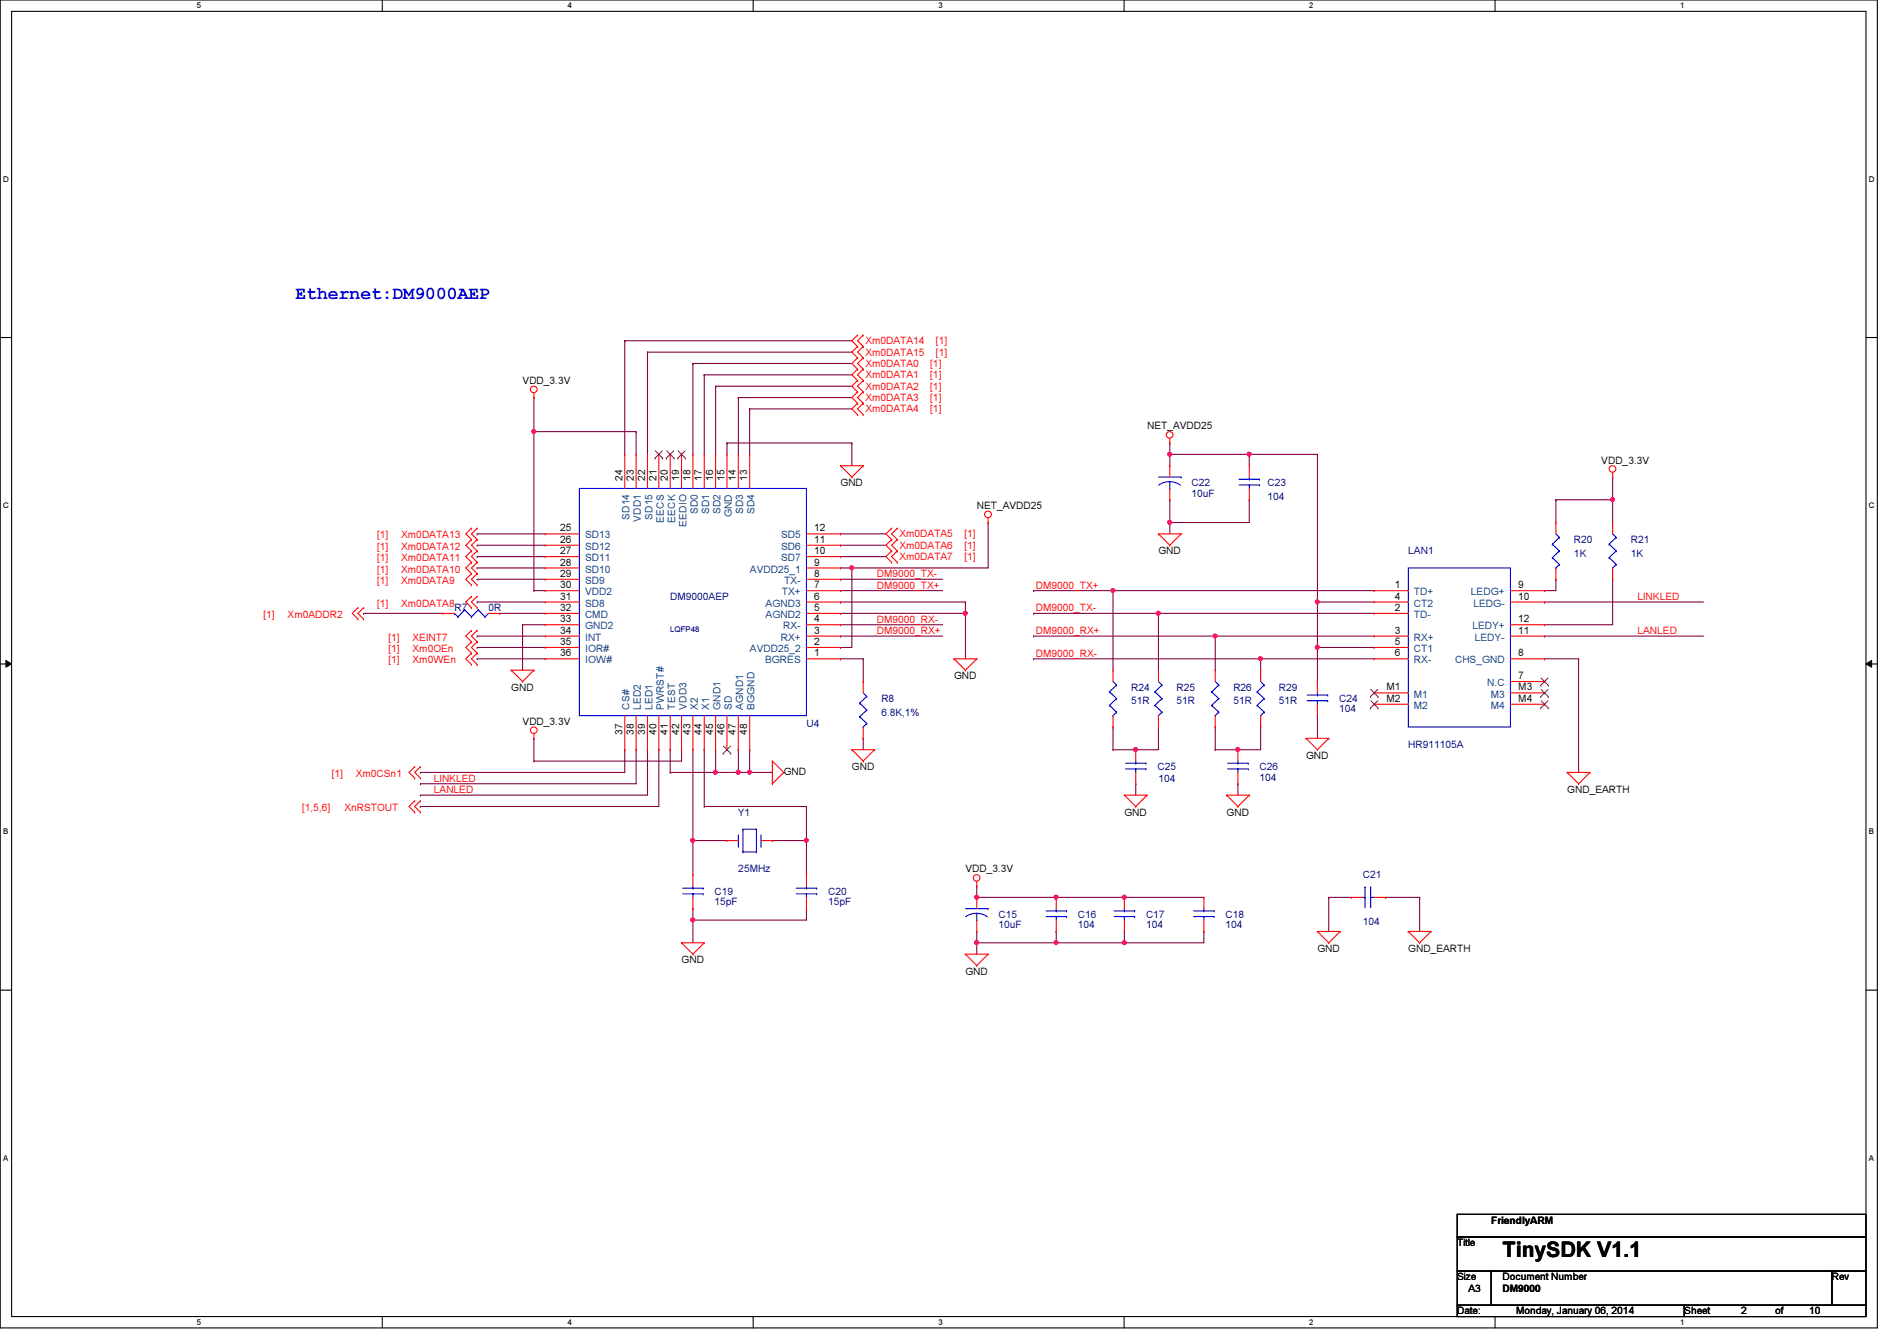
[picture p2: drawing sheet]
<svg xmlns="http://www.w3.org/2000/svg" width="297mm" height="210mm" viewBox="0 0 297 210" stroke-linecap="round" stroke-linejoin="round" font-family="sans-serif">
<path d="M0 0h294v207.9h-294zM1.8 1.8h290.4v204.3h-290.4z" fill="none" stroke="#000" stroke-width=".17"/>
<g fill="#fff">
<path d="M30.8 .2h.7v1.4h-.7z"/>
<path d="M30.8 206.2h.7v1.4h-.7z"/>
</g>
<path d="M59.9 0v1.8M59.9 206.1v1.8" fill="none" stroke="#000" stroke-width=".17"/>
<g fill="#fff">
<path d="M88.9 .2h.6v1.4h-.6z"/>
<path d="M88.9 206.2h.6v1.4h-.6z"/>
</g>
<path d="M117.9 0v1.8M117.9 206.1v1.8" fill="none" stroke="#000" stroke-width=".17"/>
<g fill="#fff">
<path d="M146.9 .2h.7v1.4h-.7z"/>
<path d="M146.9 206.2h.7v1.4h-.7z"/>
</g>
<path d="M176 0v1.8M176 206.1v1.8" fill="none" stroke="#000" stroke-width=".17"/>
<g fill="#fff">
<path d="M205 .2h.7v1.4h-.7z"/>
<path d="M205 206.2h.7v1.4h-.7z"/>
</g>
<path d="M234.1 0v1.8M234.1 206.1v1.8" fill="none" stroke="#000" stroke-width=".17"/>
<g fill="#fff">
<path d="M263.1 .2h.7v1.4h-.7z"/>
<path d="M263.1 206.2h.7v1.4h-.7z"/>
<path d="M.5 27.3h.9v1.4h-.9z"/>
<path d="M292.6 27.3h.9v1.4h-.9z"/>
<path d="M.5 78.4h.9v1.4h-.9z"/>
<path d="M292.6 78.4h.9v1.4h-.9z"/>
</g>
<path d="M0 52.8h1.8M292.2 52.8h1.8" fill="none" stroke="#000" stroke-width=".17"/>
<g fill="#fff">
<path d="M.5 129.5h.8v1.4h-.8z"/>
<path d="M292.6 129.5h.9v1.4h-.9z"/>
</g>
<path d="M0 103.9h1.8M292.2 103.9h1.8" fill="none" stroke="#000" stroke-width=".17"/>
<path d="M.9 103.4l.9 .5-.9 .5zM292.2 103.9l.9-.5v1z" fill="#000"/>
<path d="M.9 103.4l.9 .5-.9 .5zM292.2 103.9l.9-.5v1z" fill="none" stroke="#000" stroke-width=".16"/>
<g fill="#fff">
<path d="M.5 180.5h.8v1.4h-.8z"/>
<path d="M292.6 180.5h.9v1.4h-.9z"/>
</g>
<path d="M0 155h1.8M292.2 155h1.8" fill="none" stroke="#000" stroke-width=".17"/>
<g fill="none" stroke="#800040" stroke-width=".17">
<path d="M83.6 67.6h.1M83.6 67.6h16M99.6 67.6h.1M99.6 67.6v3.5M74.7 83.6h.1M74.7 85.3h.1M74.7 87.1h.1M74.7 88.9h.1M74.7 90.7h.1M74.7 94.2h.1M74.7 83.6h10.7M74.7 85.3h10.7"/>
<path d="M74.7 87.1h10.7M74.7 88.9h10.7M74.7 90.7h10.7M74.7 94.2h10.7"/>
</g>
<circle cx="83.6" cy="67.5" r=".32" fill="#f0f"/>
<circle cx="83.6" cy="67.5" r=".32" fill="none" stroke="#f0f" stroke-width=".17"/>
<g fill="none" stroke="#800040" stroke-width=".17">
<path d="M97.8 53.3h.1M97.8 53.3v17.8M97.8 53.3h35.6M101.4 55.1h.1M101.4 55.1v16M101.4 55.1h32M108.5 56.9h.1M108.5 56.9v14.2M108.5 56.9h24.9M110.3 58.7h.1M110.3 58.7v12.4M110.3 58.7h23.1"/>
<path d="M83.6 62.2h.1M83.6 67.6h.1M83.6 62.2v30.3M112.1 60.5h.1M112.1 60.5v10.6M112.1 60.5h21.3M113.8 69.3h.1M113.8 69.3v1.8M113.8 69.3h19.6M115.6 62.2h.1M115.6 62.2v8.9M115.6 62.2h17.8"/>
<path d="M117.4 64h.1M117.4 64v7.1M117.4 64h16M133.4 69.3h.1M133.4 69.3v3.6M56.9 96h.1M56.9 96h12.5M74.7 99.6h.1M74.7 99.6h10.7M78.3 96h.1M78.3 96h7.1M81.8 97.8h.1"/>
<path d="M81.8 97.8h3.6M81.8 97.8v7.1M83.6 92.5h.1M83.6 92.5h1.8M131.6 83.6h.1M131.6 85.3h.1M131.6 87.1h.1M131.6 83.6h7.1M131.6 85.3h7.1M131.6 87.1h7.1M74.7 101.3h.1M74.7 103.1h.1"/>
<path d="M74.7 101.3h10.7M74.7 103.1h10.7M97.8 117.3h.1M97.8 117.3v3.6h-32M99.6 117.3h.1M99.6 117.3v5.4h-33.8M104.9 117.3h.1M104.9 117.3v3.6M117.4 117.3h.1M117.4 117.3v3.6M65.8 120.9h.1M65.8 126.2h.1"/>
<path d="M65.8 122.7h.1M65.8 124.5h.1M65.8 126.2h37.4M65.8 124.5h35.6M112.1 120.9h.1M112.1 120.9h3.5"/>
</g>
<circle cx="117.4" cy="120.9" r=".32" fill="#f0f"/>
<circle cx="117.4" cy="120.9" r=".32" fill="none" stroke="#f0f" stroke-width=".17"/>
<path d="M112.1 117.3h.1M112.1 117.3v3.6M115.6 117.3h.1M115.6 117.3v3.6M117.4 120.9h.1M117.4 120.9h3.5" fill="none" stroke="#800040" stroke-width=".17"/>
<circle cx="112" cy="120.9" r=".32" fill="#f0f"/>
<circle cx="112" cy="120.9" r=".32" fill="none" stroke="#f0f" stroke-width=".17"/>
<path d="M83.6 119.1h.1M83.6 115.6h.1M83.6 115.6v3.5M101.4 117.3h.1M101.4 117.3v7.2M103.2 117.3h.1M103.2 117.3v8.9M106.7 117.3h.1M106.7 117.3v1.8h-23.1M108.5 131.6h.1M108.5 131.6v5.3" fill="none" stroke="#800040" stroke-width=".17"/>
<circle cx="108.5" cy="131.5" r=".32" fill="#f0f"/>
<circle cx="108.5" cy="131.5" r=".32" fill="none" stroke="#f0f" stroke-width=".17"/>
<path d="M110.3 117.3h.1M110.3 117.3v8.9M108.5 131.6h.1M108.5 131.6h5.3M110.3 126.2h.1M110.3 126.2h16M126.3 131.6h.1M126.3 131.6v5.3" fill="none" stroke="#800040" stroke-width=".17"/>
<circle cx="126.3" cy="131.5" r=".32" fill="#f0f"/>
<circle cx="126.3" cy="131.5" r=".32" fill="none" stroke="#f0f" stroke-width=".17"/>
<path d="M120.9 131.6h.1M120.9 131.6h5.4M108.5 144h.1M108.5 144v3.6" fill="none" stroke="#800040" stroke-width=".17"/>
<circle cx="108.5" cy="144" r=".32" fill="#f0f"/>
<circle cx="108.5" cy="144" r=".32" fill="none" stroke="#f0f" stroke-width=".17"/>
<path d="M133.4 88.9h.1M154.7 81.8h.1M154.7 81.8v7.1h-21.3M131.6 103.1h.1M131.6 103.1h3.6M135.2 103.1h.1M135.2 115.6h.1M135.2 103.1v3.6M135.2 115.6v1.7M108.5 144h.1M126.3 142.2h.1M126.3 142.2v1.8h-17.8" fill="none" stroke="#800040" stroke-width=".17"/>
<circle cx="133.4" cy="88.9" r=".32" fill="#f0f"/>
<circle cx="133.4" cy="88.9" r=".32" fill="none" stroke="#f0f" stroke-width=".17"/>
<path d="M131.6 92.5h.1M131.6 97.8h.1M131.6 99.6h.1M131.6 90.7h.1M131.6 94.2h.1M131.6 92.5h16M131.6 97.8h16M131.6 99.6h16M131.6 90.7h16M131.6 94.2h19.6M151.2 96h.1M151.2 96v7.1" fill="none" stroke="#800040" stroke-width=".17"/>
<circle cx="151.1" cy="96" r=".32" fill="#f0f"/>
<circle cx="151.1" cy="96" r=".32" fill="none" stroke="#f0f" stroke-width=".17"/>
<path d="M131.6 96h.1M131.6 96h19.6M133.4 88.9h.1M133.4 88.9v12.4h-1.8M131.6 101.3h.1M152.9 138.7h.1M152.9 138.7v1.8M152.9 145.8h.1M152.9 145.8v1.8M176.1 140.5h.1M176.1 140.5h12.4" fill="none" stroke="#800040" stroke-width=".17"/>
<circle cx="176" cy="140.4" r=".32" fill="#f0f"/>
<circle cx="176" cy="140.4" r=".32" fill="none" stroke="#f0f" stroke-width=".17"/>
<path d="M152.9 140.5h.1M152.9 140.5h12.5" fill="none" stroke="#800040" stroke-width=".17"/>
<circle cx="152.9" cy="140.4" r=".32" fill="#f0f"/>
<circle cx="152.9" cy="140.4" r=".32" fill="none" stroke="#f0f" stroke-width=".17"/>
<path d="M165.4 140.5h.1M165.4 140.5h10.7" fill="none" stroke="#800040" stroke-width=".17"/>
<circle cx="165.4" cy="140.4" r=".32" fill="#f0f"/>
<circle cx="165.4" cy="140.4" r=".32" fill="none" stroke="#f0f" stroke-width=".17"/>
<path d="M176.1 147.6h.1M188.5 145.8h.1M188.5 145.8v1.8h-12.4" fill="none" stroke="#800040" stroke-width=".17"/>
<circle cx="176" cy="147.5" r=".32" fill="#f0f"/>
<circle cx="176" cy="147.5" r=".32" fill="none" stroke="#f0f" stroke-width=".17"/>
<path d="M152.9 147.6h.1M152.9 147.6v1.8M165.4 145.8h.1M165.4 145.8v1.8h-12.5" fill="none" stroke="#800040" stroke-width=".17"/>
<circle cx="152.9" cy="147.5" r=".32" fill="#f0f"/>
<circle cx="152.9" cy="147.5" r=".32" fill="none" stroke="#f0f" stroke-width=".17"/>
<path d="M165.4 147.6h.1M176.1 145.8h.1M176.1 145.8v1.8h-10.7" fill="none" stroke="#800040" stroke-width=".17"/>
<circle cx="165.4" cy="147.5" r=".32" fill="#f0f"/>
<circle cx="165.4" cy="147.5" r=".32" fill="none" stroke="#f0f" stroke-width=".17"/>
<path d="M174.3 92.5h.1M174.3 92.5h40.9M208.1 140.5h.1M208.1 140.5h3.5M208.1 140.5v5.3M217 140.5h.1M217 140.5h5.3M222.3 140.5h.1M222.3 140.5v5.3" fill="none" stroke="#800040" stroke-width=".17"/>
<circle cx="174.3" cy="92.4" r=".32" fill="#f0f"/>
<circle cx="174.3" cy="92.4" r=".32" fill="none" stroke="#f0f" stroke-width=".17"/>
<path d="M108.5 117.3h.1M108.5 117.3v14.3M115.6 120.9h.1M115.6 120.9h1.8M126.3 126.2h.1M126.3 126.2v5.4" fill="none" stroke="#800040" stroke-width=".17"/>
<circle cx="115.6" cy="120.9" r=".32" fill="#f0f"/>
<circle cx="115.6" cy="120.9" r=".32" fill="none" stroke="#f0f" stroke-width=".17"/>
<path d="M131.6 88.9h.1M131.6 88.9h1.8M151.2 94.2h.1M151.2 94.2v1.8M181.4 96h.1M181.4 96h33.8M104.9 120.9h.1M104.9 120.9h7.2M108.5 142.2h.1M108.5 142.2v1.8" fill="none" stroke="#800040" stroke-width=".17"/>
<circle cx="181.4" cy="96" r=".32" fill="#f0f"/>
<circle cx="181.4" cy="96" r=".32" fill="none" stroke="#f0f" stroke-width=".17"/>
<path d="M197.4 103.1h.1M197.4 103.1h17.8" fill="none" stroke="#800040" stroke-width=".17"/>
<circle cx="197.4" cy="103.1" r=".32" fill="#f0f"/>
<circle cx="197.4" cy="103.1" r=".32" fill="none" stroke="#f0f" stroke-width=".17"/>
<path d="M161.8 92.5h.1M161.8 96h.1M161.8 92.5h12.5M161.8 96h19.6M174.3 92.5h.1M174.3 92.5v12.4M181.4 96h.1M181.4 96v8.9M177.8 117.3h.1M181.4 113.8h.1M181.4 113.8v3.5h-3.6" fill="none" stroke="#800040" stroke-width=".17"/>
<circle cx="177.8" cy="117.3" r=".32" fill="#f0f"/>
<circle cx="177.8" cy="117.3" r=".32" fill="none" stroke="#f0f" stroke-width=".17"/>
<path d="M161.8 99.6h.1M161.8 99.6h53.4M190.3 99.6h.1M190.3 99.6v5.3M174.3 113.8h.1M174.3 113.8v3.5M177.8 122.7h.1M177.8 122.7v1.8" fill="none" stroke="#800040" stroke-width=".17"/>
<circle cx="190.3" cy="99.5" r=".32" fill="#f0f"/>
<circle cx="190.3" cy="99.5" r=".32" fill="none" stroke="#f0f" stroke-width=".17"/>
<path d="M193.8 117.3h.1M197.4 113.8h.1M197.4 113.8v3.5h-3.6" fill="none" stroke="#800040" stroke-width=".17"/>
<circle cx="193.8" cy="117.3" r=".32" fill="#f0f"/>
<circle cx="193.8" cy="117.3" r=".32" fill="none" stroke="#f0f" stroke-width=".17"/>
<path d="M183.2 69.3h.1M183.2 78.2h.1M183.2 71.1h.1M183.2 69.3v1.8M183.2 78.2v3.6M183.2 71.1h12.4M190.3 113.8h.1M190.3 117.3h.1M190.3 113.8v3.5M190.3 117.3h3.5M193.8 122.7h.1M193.8 122.7v1.8" fill="none" stroke="#800040" stroke-width=".17"/>
<circle cx="195.6" cy="71.1" r=".32" fill="#f0f"/>
<circle cx="195.6" cy="71.1" r=".32" fill="none" stroke="#f0f" stroke-width=".17"/>
<circle cx="183.1" cy="71.1" r=".32" fill="#f0f"/>
<circle cx="183.1" cy="71.1" r=".32" fill="none" stroke="#f0f" stroke-width=".17"/>
<path d="M183.2 71.1h.1M183.2 71.1v1.8M195.6 71.1h.1M195.6 78.2h.1M195.6 71.1v1.8M195.6 78.2v3.6h-12.4M195.6 71.1h10.7M183.2 81.8h.1" fill="none" stroke="#800040" stroke-width=".17"/>
<circle cx="183.1" cy="81.8" r=".32" fill="#f0f"/>
<circle cx="183.1" cy="81.8" r=".32" fill="none" stroke="#f0f" stroke-width=".17"/>
<path d="M206.3 71.1h.1M206.3 71.1v23.1M183.2 81.8h.1M183.2 81.8v1.8M206.3 94.2h.1M206.3 94.2h8.9M206.3 112h.1M206.3 101.3h.1M206.3 101.3v5.4M206.3 112v3.6" fill="none" stroke="#800040" stroke-width=".17"/>
<circle cx="206.3" cy="101.3" r=".32" fill="#f0f"/>
<circle cx="206.3" cy="101.3" r=".32" fill="none" stroke="#f0f" stroke-width=".17"/>
<path d="M243.6 78.2h.1M243.6 78.2v3.6M243.6 78.2h8.9M252.5 78.2h.1M252.5 78.2v3.6M241.8 92.5h.1M243.6 90.7h.1M243.6 90.7v1.8h-1.8M206.3 101.3h.1M206.3 101.3h8.9" fill="none" stroke="#800040" stroke-width=".17"/>
<circle cx="252.5" cy="78.2" r=".32" fill="#f0f"/>
<circle cx="252.5" cy="78.2" r=".32" fill="none" stroke="#f0f" stroke-width=".17"/>
<g fill="none" stroke="#800040" stroke-width=".17">
<path d="M206.3 94.2h.1M206.3 94.2v7.1M241.8 97.8h.1M241.8 94.2h.1M241.8 99.6h.1M241.8 94.2h24.9M241.8 99.6h24.9M252.5 90.7h.1M252.5 90.7v7.1h-10.7M161.8 103.1h.1M161.8 103.1h35.6M197.4 103.1h.1"/>
<path d="M197.4 103.1v1.8M241.8 103.1h.1M241.8 103.1h5.4M247.2 103.1h.1M247.2 103.1v17.8"/>
</g>
<circle cx="206.3" cy="94.2" r=".32" fill="#f0f"/>
<circle cx="206.3" cy="94.2" r=".32" fill="none" stroke="#f0f" stroke-width=".17"/>
<path d="M252.5 74.7h.1M252.5 74.7v3.5M174.3 117.3h.1M174.3 117.3h3.5" fill="none" stroke="#800040" stroke-width=".17"/>
<g fill="none" stroke="#f00" stroke-width=".17">
<path d="M134.3 52.5h.1M134.3 54.2h.1M134.3 56h.1M134.3 57.8h.1M134.3 59.6h.1M134.3 54.2l-.9 .9 .9 .9M134.3 56l-.9 .9 .9 .9M134.3 52.5l-.9 .8 .9 .9M134.3 57.8l-.9 .9 .9 .9M134.3 59.6l-.9 .9 .9 .8M135.2 54.2h.1M135.2 52.5h.1"/>
<path d="M135.2 56h.1M135.2 57.8h.1M135.2 59.6h.1M135.2 52.5l-.9 .8 .9 .9M135.2 54.2l-.9 .9 .9 .9M135.2 56l-.9 .9 .9 .9M135.2 57.8l-.9 .9 .9 .9M135.2 59.6l-.9 .9 .9 .8M83.6 62.2h.1M83.6 61.5v.7M97.8 71.1h.1M97.8 71.1v5.4"/>
<path d="M99.6 71.1h.1M99.6 71.1v5.4M101.4 71.1h.1M101.4 71.1v5.4M103.2 71.1h.1M103.2 71.1v5.4M104.9 71.1h.1M104.9 71.1v5.4M106.7 71.1h.1M106.7 71.1v5.4M108.5 71.1h.1M108.5 71.1v5.4"/>
<path d="M110.3 71.1h.1M110.3 71.1v5.4M112.1 71.1h.1M112.1 71.1v5.4M113.8 71.1h.1M113.8 71.1v5.4M115.6 71.1h.1M115.6 71.1v5.4M117.4 71.1h.1M117.4 71.1v5.4M131.6 72.9h.1M131.6 72.9h3.6"/>
<path d="M131.6 72.9l1.8 1.8M133.4 74.7h.1M134.3 61.3h.1M134.3 63.1h.1M134.3 64.9h.1M134.3 61.3l-.9 .9 .9 .9M134.3 63.1l-.9 .9 .9 .9M135.2 72.9h.1M135.2 61.3h.1M135.2 63.1h.1M135.2 64.9h.1M135.2 72.9l-1.8 1.8"/>
<path d="M135.2 61.3l-.9 .9 .9 .9M135.2 63.1l-.9 .9 .9 .9M183.2 69.3h.1M183.2 72.9h.1M183.2 78.2h.1M183.2 68.6v.7M183.2 72.9v1.8M183.2 76.5v1.7M195.6 72.9h.1M195.6 78.2h.1M195.6 72.9v1.8M195.6 76.5v1.7"/>
<path d="M252.5 74.7h.1M252.5 74v.7M56 95.1h.1M56 96.9h.1M56 95.1l-.8 .9 .8 .9M56.9 95.1h.1M56.9 96.9h.1M56.9 95.1l-.9 .9 .9 .9M69.4 96h.1M69.4 96h1.8M73.8 93.3h.1M73.8 95.1h.1"/>
<path d="M73.8 89.8h.1M73.8 91.6h.1M73.8 88h.1M73.8 86.2h.1M73.8 84.5h.1M73.8 82.7h.1M73.8 98.7h.1M73.8 93.3l-.9 .9 .9 .9M73.8 89.8l-.9 .9 .9 .9M73.8 88l-.9 .9 .9 .9M73.8 86.2l-.9 .9 .9 .9M73.8 84.5l-.9 .8 .9 .9"/>
<path d="M73.8 82.7l-.9 .9 .9 .9M73.8 98.7l-.9 .9 .9 .9M74.7 93.3h.1M74.7 95.1h.1M74.7 89.8h.1M74.7 91.6h.1M74.7 88h.1M74.7 86.2h.1M74.7 84.5h.1M74.7 82.7h.1M74.7 98.7h.1M74.7 93.3l-.9 .9 .9 .9"/>
<path d="M74.7 89.8l-.9 .9 .9 .9M74.7 88l-.9 .9 .9 .9M74.7 86.2l-.9 .9 .9 .9M74.7 84.5l-.9 .8 .9 .9M74.7 82.7l-.9 .9 .9 .9M74.7 98.7l-.9 .9 .9 .9M76.5 96h1.8M78.3 96h.1M85.4 83.6h.1M85.4 85.3h.1M85.4 87.1h.1M85.4 88.9h.1"/>
<path d="M85.4 90.7h.1M85.4 92.5h.1M85.4 94.2h.1M85.4 96h.1M85.4 97.8h.1M85.4 99.6h.1M85.4 83.6h5.3M85.4 92.5h5.3M85.4 94.2h5.3M85.4 96h5.3M85.4 99.6h5.3M85.4 97.8h5.3"/>
<path d="M85.4 85.3h5.3M85.4 87.1h5.3M85.4 88.9h5.3M85.4 90.7h5.3M126.3 83.6h5.3M126.3 92.5h5.3M126.3 94.2h5.3M126.3 96h5.3M126.3 99.6h5.3M126.3 97.8h5.3M126.3 85.3h5.3M126.3 87.1h5.3"/>
<path d="M126.3 88.9h5.3M126.3 90.7h5.3M131.6 99.6h.1M131.6 97.8h.1M131.6 96h.1M131.6 94.2h.1M131.6 92.5h.1M131.6 90.7h.1M131.6 88.9h.1M131.6 87.1h.1M131.6 85.3h.1M131.6 83.6h.1"/>
<path d="M139.6 82.7h.1M139.6 84.5h.1M139.6 86.2h.1M139.6 88h.1M139.6 82.7l-.9 .9 .9 .9M139.6 84.5l-.9 .8 .9 .9M139.6 86.2l-.9 .9 .9 .9M140.5 84.5h.1M140.5 82.7h.1M140.5 86.2h.1M140.5 88h.1M140.5 82.7l-.9 .9 .9 .9"/>
<path d="M140.5 84.5l-.9 .8 .9 .9M140.5 86.2l-.9 .9 .9 .9M154.7 81.8h.1M154.7 81.1v.7M181.4 83.6h.1M181.4 83.6h3.6M181.4 83.6l1.8 1.7M183.2 85.3h.1M185 83.6h.1M185 83.6l-1.8 1.7M215.2 92.5h.1M215.2 94.2h.1"/>
<path d="M215.2 96h.1M215.2 99.6h.1M215.2 92.5h5.3M215.2 94.2h5.3M215.2 96h5.3M215.2 99.6h5.3M236.5 92.5h5.3M236.5 94.2h5.3M236.5 99.6h5.3M236.5 97.8h5.3M241.8 92.5h.1M241.8 94.2h.1"/>
<path d="M241.8 97.8h.1M241.8 99.6h.1M243.6 81.8h.1M243.6 90.7h.1M243.6 81.8v1.8M243.6 88.9v1.8M252.5 81.8h.1M252.5 90.7h.1M252.5 81.8v1.8M252.5 88.9v1.8M73.8 100.5h.1M73.8 102.2h.1"/>
<path d="M73.8 104h.1M73.8 100.5l-.9 .8 .9 .9M73.8 102.2l-.9 .9 .9 .9M74.7 100.5h.1M74.7 102.2h.1M74.7 104h.1M74.7 100.5l-.9 .8 .9 .9M74.7 102.2l-.9 .9 .9 .9M80 104.9h.1M80 104.9h3.6M80 104.9l1.8 1.8M81.8 106.7h.1"/>
<path d="M83.6 115.6h.1M83.6 104.9h.1M83.6 114.9v.7M83.6 104.9l-1.8 1.8M85.4 101.3h.1M85.4 103.1h.1M85.4 103.1h5.3M85.4 101.3h5.3M97.8 117.3h.1M97.8 112v5.3M99.6 117.3h.1M99.6 112v5.3"/>
<path d="M101.4 117.3h.1M101.4 112v5.3M103.2 117.3h.1M103.2 112v5.3M104.9 117.3h.1M104.9 112v5.3M106.7 117.3h.1M106.7 112v5.3M108.5 117.3h.1M108.5 112v5.3M110.3 117.3h.1M110.3 112v5.3"/>
<path d="M112.1 117.3h.1M112.1 112v5.3M113.8 117.3h.1M113.8 112v5.3M115.6 117.3h.1M115.6 112v5.3M117.4 117.3h.1M117.4 112v5.3M120.9 119.1h.1M120.9 119.1v3.6M120.9 119.1l1.8 1.8M126.3 103.1h5.3"/>
<path d="M126.3 101.3h5.3M131.6 103.1h.1M131.6 101.3h.1M133.4 117.3h.1M133.4 117.3h3.5M133.4 117.3l1.8 1.8M135.2 119.1h.1M135.2 106.7h.1M135.2 115.6h.1M135.2 106.7v1.8M135.2 113.8v1.8M136.9 117.3h.1"/>
<path d="M136.9 117.3l-1.7 1.8M149.4 103.1h.1M149.4 103.1h3.5M149.4 103.1l1.8 1.8M151.2 104.9h.1M152.9 103.1h.1M152.9 103.1l-1.7 1.8M174.3 104.9h.1M174.3 113.8h.1M174.3 104.9v1.8M174.3 112v1.8M177.8 117.3h.1"/>
<path d="M177.8 117.3v1.8M181.4 104.9h.1M181.4 113.8h.1M181.4 104.9v1.8M181.4 112v1.8M190.3 104.9h.1M190.3 113.8h.1M190.3 104.9v1.8M190.3 112v1.8M193.8 117.3h.1M193.8 117.3v1.8M197.4 104.9h.1"/>
<path d="M197.4 113.8h.1M197.4 104.9v1.8M197.4 112v1.8M204.5 115.6h.1M204.5 115.6h3.6M204.5 115.6l1.8 1.7M206.3 117.3h.1M206.3 106.7h.1M206.3 112h.1M206.3 106.7v1.8M206.3 110.2v1.8M208.1 115.6h.1"/>
<path d="M208.1 115.6l-1.8 1.7M215.2 108.5h.1M215.2 110.2h.1M215.2 101.3h.1M215.2 103.1h.1M215.2 103.1h5.3M215.2 110.2h5.3M215.2 108.5h5.3M215.2 101.3h5.3M236.5 103.1h5.3M236.5 110.2h5.3M236.5 108.5h5.3"/>
<path d="M236.5 106.7h5.3M241.8 110.2h.1M241.8 108.5h.1M241.8 106.7h.1M241.8 103.1h.1M64.9 120h.1M64.9 121.8h.1M64.9 125.3h.1M64.9 127.1h.1M64.9 120l-.9 .9 .9 .9M64.9 125.3l-.9 .9 .9 .9M65.8 120h.1"/>
<path d="M65.8 121.8h.1M65.8 125.3h.1M65.8 127.1h.1M65.8 120l-.9 .9 .9 .9M65.8 125.3l-.9 .9 .9 .9M108.5 136.9h.1M108.5 136.9v1.8M113.8 131.6h.1M113.8 131.6h1.8M119.2 131.6h1.7M120.9 122.7h.1M120.9 131.6h.1"/>
<path d="M122.7 120.9h.1M122.7 120.9l-1.8 1.8M126.3 136.9h.1M126.3 136.9v1.8M152.9 138.7h.1M152.9 138v.7M176.1 124.5h.1M176.1 124.5h3.5M176.1 124.5l1.7 1.7M177.8 126.2h.1M177.8 122.7h.1M177.8 120.9v1.8"/>
<path d="M179.6 124.5h.1M179.6 124.5l-1.8 1.7M192.1 124.5h.1M192.1 124.5h3.5M192.1 124.5l1.7 1.7M193.8 126.2h.1M193.8 122.7h.1M193.8 120.9v1.8M195.6 124.5h.1M195.6 124.5l-1.8 1.7M245.4 120.9h.1M245.4 120.9h3.6"/>
<path d="M245.4 120.9l1.8 1.8M247.2 122.7h.1M249 120.9h.1M249 120.9l-1.8 1.8M106.7 147.6h.1M106.7 147.6h3.6M106.7 147.6l1.8 1.8M108.5 149.4h.1M108.5 142.2h.1M108.5 140.5v1.7M110.3 147.6h.1M110.3 147.6l-1.8 1.8"/>
<path d="M126.3 142.2h.1M126.3 140.5v1.7M151.2 149.4h.1M151.2 149.4h3.5M151.2 149.4l1.7 1.7M152.9 151.1h.1M152.9 140.5h.1M152.9 145.8h.1M152.9 140.5v1.7M152.9 144v1.8M154.7 149.4h.1M154.7 149.4l-1.8 1.7"/>
<path d="M165.4 140.5h.1M165.4 145.8h.1M165.4 140.5v1.7M165.4 144v1.8M176.1 140.5h.1M176.1 145.8h.1M176.1 140.5v1.7M176.1 144v1.8M188.5 140.5h.1M188.5 145.8h.1M188.5 140.5v1.7M188.5 144v1.8"/>
<path d="M206.3 145.8h.1M206.3 145.8h3.5M206.3 145.8l1.8 1.8M208.1 147.6h.1M209.8 145.8h.1M209.8 145.8l-1.7 1.8M211.6 140.5h.1M211.6 140.5h1.8M215.2 140.5h1.8M217 140.5h.1M220.5 145.8h.1M220.5 145.8h3.6"/>
<path d="M220.5 145.8l1.8 1.8M222.3 147.6h.1M224.1 145.8h.1M224.1 145.8l-1.8 1.8"/>
<circle cx="83.6" cy="61" r=".52"/>
<circle cx="183.2" cy="68.1" r=".52"/>
<circle cx="252.5" cy="73.4" r=".52"/>
<circle cx="154.7" cy="80.5" r=".52"/>
<circle cx="83.6" cy="114.3" r=".52"/>
<circle cx="152.9" cy="137.4" r=".52"/>
</g>
<path d="M228.2 190.1h64v3.5h-64zM228.2 193.6h64v5.4h-64zM228.2 199h5.3v5.3h-5.3zM233.5 199h53.3v5.3h-53.3zM286.8 199h5.4v5.3h-5.4zM228.2 204.3h35.5v1.8h-35.5zM263.7 204.3h28.5v1.8h-28.5z" fill="none" stroke="#000" stroke-width=".17"/>
<g fill="none" stroke="#00f" stroke-width=".17">
<path d="M90.7 76.5h35.6v35.5h-35.6zM181.4 74.7h3.6M181.4 75.9a2.88 2.88 0 0 1 3.4 0M183.2 76.5h.1M183.2 75.4v1.1M185 74.7h.1M194 75.9h3.2M194 75h3.2M195.6 75h.1M195.6 75.9h.1M195.6 74.7v.3M195.6 75.9v.6"/>
<path d="M197.2 75.9h.1M197.2 75h.1M71.2 96h.1M71.2 96l.5 .6M71.7 96.6h.1M72.8 95.5h.1M72.8 95.5l1 1.1M72.8 95.5l-1.1 1.1M73.8 96.6h.1M74.9 95.5h.1M74.9 95.5l1 1.1M74.9 95.5l-1.1 1.1"/>
<path d="M75.9 96.6h.1M76.5 96l-.6 .6M220.5 88.9h16v24.9h-16zM243.1 85.2h.1M243.1 87.3h.1M243.1 85.2l1.1 1M243.1 87.3l1.1 1M243.6 88.9h.1M243.6 83.6l.6 .5M244.2 84.1h.1M244.2 86.2h.1M244.2 88.3h.1"/>
<path d="M244.2 84.1l-1.1 1.1M244.2 86.2l-1.1 1.1M244.2 88.3l-.6 .6M252 85.2h.1M252 87.3h.1M252 85.2l1.1 1M252 87.3l1.1 1M252.5 88.9h.1M252.5 83.6l.6 .5M253.1 84.1h.1M253.1 86.2h.1M253.1 88.3h.1"/>
<path d="M253.1 84.1l-1.1 1.1M253.1 86.2l-1.1 1.1M253.1 88.3l-.6 .6M134.6 110.1h.1M134.6 112.2h.1M134.6 110.1l1.1 1M134.6 112.2l1.1 1M135.2 113.8h.1M135.2 108.5l.5 .5M135.7 109h.1M135.7 111.1h.1M135.7 113.2h.1"/>
<path d="M135.7 109l-1.1 1.1M135.7 111.1l-1.1 1.1M135.7 113.2l-.5 .6M173.7 108.3h.1M173.7 110.4h.1M173.7 108.3l1.1 1M173.7 110.4l1.1 1.1M174.3 112h.1M174.3 106.7l.5 .5M174.8 107.2h.1M174.8 109.3h.1M174.8 111.5h.1"/>
<path d="M174.8 107.2l-1.1 1.1M174.8 109.3l-1.1 1.1M174.8 111.5l-.5 .5M176.2 119.5h3.2M177.8 119.5h.1M177.8 119.1v.4M179.4 119.5h.1M180.8 108.3h.1M180.8 110.4h.1M180.8 108.3l1.1 1M180.8 110.4l1.1 1.1M181.4 112h.1"/>
<path d="M181.4 106.7l.5 .5M181.9 107.2h.1M181.9 109.3h.1M181.9 111.5h.1M181.9 107.2l-1.1 1.1M181.9 109.3l-1.1 1.1M181.9 111.5l-.5 .5M189.7 108.3h.1M189.7 110.4h.1M189.7 108.3l1.1 1M189.7 110.4l1.1 1.1M190.3 112h.1"/>
<path d="M190.3 106.7l.5 .5M190.8 107.2h.1M190.8 109.3h.1M190.8 111.5h.1M190.8 107.2l-1.1 1.1M190.8 109.3l-1.1 1.1M190.8 111.5l-.5 .5M192.2 119.5h3.2M193.8 119.5h.1M193.8 119.1v.4M195.4 119.5h.1M196.8 108.3h.1"/>
<path d="M196.8 110.4h.1M196.8 108.3l1.1 1M196.8 110.4l1.1 1.1M197.4 112h.1M197.4 106.7l.5 .5M197.9 107.2h.1M197.9 109.3h.1M197.9 111.5h.1M197.9 107.2l-1.1 1.1M197.9 109.3l-1.1 1.1M197.9 111.5l-.5 .5M204.7 109.7h3.2"/>
<path d="M204.7 108.8h3.2M206.3 108.8h.1M206.3 109.7h.1M206.3 108.5v.3M206.3 109.7v.5M207.9 109.7h.1M207.9 108.8h.1M106.9 139.9h3.2M106.9 139h3.2M108.5 139h.1M108.5 139.9h.1M108.5 138.7v.3"/>
<path d="M108.5 139.9v.6M110.1 139.9h.1M110.1 139h.1M115.6 132.5h.1M115.6 130.7v1.8M116.3 133.3h.1M116.3 129.8h.1M116.3 129.8v3.5M116.3 133.3h2.1M116.3 129.8h2.1M118.4 133.3h.1M118.4 129.8h.1"/>
<path d="M118.4 129.8v3.5M119.2 132.5h.1M119.2 130.7v1.8M124.7 139.9h3.2M124.7 139h3.2M126.3 139h.1M126.3 139.9h.1M126.3 138.7v.3M126.3 139.9v.6M127.9 139.9h.1M127.9 139h.1M176.2 120.4h3.2"/>
<path d="M177.8 120.4h.1M177.8 120.4v.5M179.4 120.4h.1M192.2 120.4h3.2M193.8 120.4h.1M193.8 120.4v.5M195.4 120.4h.1M213.7 138.9h.1M213.7 138.9v3.2M214.6 138.9h.1M214.6 138.9v3.2M151.2 142.2h3.5"/>
<path d="M151.2 143.5a2.88 2.88 0 0 1 3.4 0M152.9 144h.1M152.9 143v1M154.7 142.2h.1M163.8 143.5h3.2M163.8 142.6h3.2M165.4 142.6h.1M165.4 143.5h.1M165.4 142.2v.4M165.4 143.5v.5M167 143.5h.1M167 142.6h.1"/>
<path d="M174.5 143.5h3.2M174.5 142.6h3.2M176.1 142.6h.1M176.1 143.5h.1M176.1 142.2v.4M176.1 143.5v.5M177.7 143.5h.1M177.7 142.6h.1M186.9 143.5h3.2M186.9 142.6h3.2M188.5 142.6h.1M188.5 143.5h.1"/>
<path d="M188.5 142.2v.4M188.5 143.5v.5M190.1 143.5h.1M190.1 142.6h.1M213.4 140.5h.3M213.7 140.5h.1M214.6 140.5h.1M214.6 140.5h.6"/>
</g>
<g fill="none" stroke="#804000" stroke-width=".16">
<path d="M102.6 71.7h.1M102.6 70.6l1.2 1.1M103.7 70.6l-1.1 1.1M103.8 71.7h.1M104.3 71.7h.1M104.4 70.6l1.1 1.1M105.5 70.6l-1.2 1.1M105.5 71.7h.1M106.1 71.7h.1M106.2 70.6l1.1 1.1M107.3 70.6l-1.2 1.1M107.3 71.7h.1"/>
<path d="M113.2 117.9h.1M113.3 116.8l1.1 1.1M114.4 116.8l-1.2 1.1M114.4 117.9h.1M214.6 109.1h.1M214.6 110.8h.1M214.6 107.9l1.2 1.2M214.6 109.7l1.2 1.1M215.7 107.9l-1.1 1.2M215.7 109.7l-1.1 1.1M215.8 109.1h.1M215.8 110.8h.1"/>
<path d="M241.3 110.8h.1M241.3 109.1h.1M241.3 107.3h.1M241.3 109.7l1.1 1.1M241.3 107.9l1.1 1.2M241.3 106.1l1.1 1.2M242.4 109.7l-1.1 1.1M242.4 107.9l-1.1 1.2M242.4 106.1l-1.1 1.2M242.4 110.8h.1M242.4 109.1h.1M242.4 107.3h.1"/>
</g>
<circle cx="83.6" cy="67.5" r=".32" fill="#f0f"/>
<circle cx="83.6" cy="67.5" r=".32" fill="none" stroke="#f0f" stroke-width=".17"/>
<circle cx="117.4" cy="120.9" r=".32" fill="#f0f"/>
<circle cx="117.4" cy="120.9" r=".32" fill="none" stroke="#f0f" stroke-width=".17"/>
<circle cx="112" cy="120.9" r=".32" fill="#f0f"/>
<circle cx="112" cy="120.9" r=".32" fill="none" stroke="#f0f" stroke-width=".17"/>
<circle cx="108.5" cy="131.5" r=".32" fill="#f0f"/>
<circle cx="108.5" cy="131.5" r=".32" fill="none" stroke="#f0f" stroke-width=".17"/>
<circle cx="126.3" cy="131.5" r=".32" fill="#f0f"/>
<circle cx="126.3" cy="131.5" r=".32" fill="none" stroke="#f0f" stroke-width=".17"/>
<circle cx="108.5" cy="144" r=".32" fill="#f0f"/>
<circle cx="108.5" cy="144" r=".32" fill="none" stroke="#f0f" stroke-width=".17"/>
<circle cx="133.4" cy="88.9" r=".32" fill="#f0f"/>
<circle cx="133.4" cy="88.9" r=".32" fill="none" stroke="#f0f" stroke-width=".17"/>
<circle cx="151.1" cy="96" r=".32" fill="#f0f"/>
<circle cx="151.1" cy="96" r=".32" fill="none" stroke="#f0f" stroke-width=".17"/>
<circle cx="176" cy="140.4" r=".32" fill="#f0f"/>
<circle cx="176" cy="140.4" r=".32" fill="none" stroke="#f0f" stroke-width=".17"/>
<circle cx="152.9" cy="140.4" r=".32" fill="#f0f"/>
<circle cx="152.9" cy="140.4" r=".32" fill="none" stroke="#f0f" stroke-width=".17"/>
<circle cx="165.4" cy="140.4" r=".32" fill="#f0f"/>
<circle cx="165.4" cy="140.4" r=".32" fill="none" stroke="#f0f" stroke-width=".17"/>
<circle cx="176" cy="147.5" r=".32" fill="#f0f"/>
<circle cx="176" cy="147.5" r=".32" fill="none" stroke="#f0f" stroke-width=".17"/>
<circle cx="152.9" cy="147.5" r=".32" fill="#f0f"/>
<circle cx="152.9" cy="147.5" r=".32" fill="none" stroke="#f0f" stroke-width=".17"/>
<circle cx="165.4" cy="147.5" r=".32" fill="#f0f"/>
<circle cx="165.4" cy="147.5" r=".32" fill="none" stroke="#f0f" stroke-width=".17"/>
<circle cx="174.3" cy="92.4" r=".32" fill="#f0f"/>
<circle cx="174.3" cy="92.4" r=".32" fill="none" stroke="#f0f" stroke-width=".17"/>
<circle cx="115.6" cy="120.9" r=".32" fill="#f0f"/>
<circle cx="115.6" cy="120.9" r=".32" fill="none" stroke="#f0f" stroke-width=".17"/>
<circle cx="181.4" cy="96" r=".32" fill="#f0f"/>
<circle cx="181.4" cy="96" r=".32" fill="none" stroke="#f0f" stroke-width=".17"/>
<circle cx="197.4" cy="103.1" r=".32" fill="#f0f"/>
<circle cx="197.4" cy="103.1" r=".32" fill="none" stroke="#f0f" stroke-width=".17"/>
<circle cx="177.8" cy="117.3" r=".32" fill="#f0f"/>
<circle cx="177.8" cy="117.3" r=".32" fill="none" stroke="#f0f" stroke-width=".17"/>
<circle cx="190.3" cy="99.5" r=".32" fill="#f0f"/>
<circle cx="190.3" cy="99.5" r=".32" fill="none" stroke="#f0f" stroke-width=".17"/>
<circle cx="193.8" cy="117.3" r=".32" fill="#f0f"/>
<circle cx="193.8" cy="117.3" r=".32" fill="none" stroke="#f0f" stroke-width=".17"/>
<circle cx="195.6" cy="71.1" r=".32" fill="#f0f"/>
<circle cx="195.6" cy="71.1" r=".32" fill="none" stroke="#f0f" stroke-width=".17"/>
<circle cx="183.1" cy="71.1" r=".32" fill="#f0f"/>
<circle cx="183.1" cy="71.1" r=".32" fill="none" stroke="#f0f" stroke-width=".17"/>
<circle cx="183.1" cy="81.8" r=".32" fill="#f0f"/>
<circle cx="183.1" cy="81.8" r=".32" fill="none" stroke="#f0f" stroke-width=".17"/>
<circle cx="206.3" cy="101.3" r=".32" fill="#f0f"/>
<circle cx="206.3" cy="101.3" r=".32" fill="none" stroke="#f0f" stroke-width=".17"/>
<circle cx="252.5" cy="78.2" r=".32" fill="#f0f"/>
<circle cx="252.5" cy="78.2" r=".32" fill="none" stroke="#f0f" stroke-width=".17"/>
<circle cx="206.3" cy="94.2" r=".32" fill="#f0f"/>
<circle cx="206.3" cy="94.2" r=".32" fill="none" stroke="#f0f" stroke-width=".17"/>
<text font-size="3.3" x="235.3" y="196.8">TinySDK V1.1</text>
<text font-size="2.8" fill="#00f" x="46.3" y="46.8">Ethernet:DM9000AEP</text>
<g font-size="1.6" fill="#f00">
<text x="135.5" y="53.9">Xm0DATA14</text>
<text x="146.6" y="53.9">[1]</text>
<text x="135.5" y="55.7">Xm0DATA15</text>
<text x="135.5" y="57.4">Xm0DATA0</text>
<text x="135.5" y="59.2">Xm0DATA1</text>
<text x="145.7" y="57.4">[1]</text>
<text x="145.7" y="59.2">[1]</text>
<text x="146.6" y="55.7">[1]</text>
<text x="135.5" y="61">Xm0DATA2</text>
<text x="135.5" y="62.8">Xm0DATA3</text>
<text x="135.5" y="64.6">Xm0DATA4</text>
<text x="145.7" y="61">[1]</text>
<text x="145.7" y="62.8">[1]</text>
<text x="145.7" y="64.6">[1]</text>
<text x="59.1" y="89.6">[1]</text>
<text x="59.1" y="87.8">[1]</text>
<text x="59.1" y="86.1">[1]</text>
<text x="59.1" y="84.3">[1]</text>
<text x="62.8" y="89.6">Xm0DATA10</text>
<text x="62.8" y="87.8">Xm0DATA11</text>
<text x="62.8" y="86.1">Xm0DATA12</text>
<text x="62.8" y="84.3">Xm0DATA13</text>
<text x="140.8" y="84.1">Xm0DATA5</text>
<text x="140.8" y="85.9">Xm0DATA6</text>
<text x="140.8" y="87.7">Xm0DATA7</text>
<text x="151" y="84.1">[1]</text>
<text x="151" y="85.9">[1]</text>
<text x="151" y="87.7">[1]</text>
<text x="59.1" y="95">[1]</text>
<text x="59.1" y="91.4">[1]</text>
<text x="62.8" y="95">Xm0DATA8</text>
<text x="62.8" y="91.4">Xm0DATA9</text>
<text x="137.3" y="92.1">DM9000_TX+</text>
<text x="137.3" y="90.3">DM9000_TX-</text>
<text x="162.2" y="92.1">DM9000_TX+</text>
<text x="162.2" y="95.7">DM9000_TX-</text>
<text x="256.4" y="93.9">LINKLED</text>
<text x="41.3" y="96.7">[1]</text>
<text x="45" y="96.7">Xm0ADDR2</text>
<text x="60.8" y="100.3">[1]</text>
<text x="64.6" y="100.3">XEINT7</text>
<text x="137.3" y="97.5">DM9000_RX-</text>
<text x="137.3" y="99.2">DM9000_RX+</text>
<text x="162.2" y="99.2">DM9000_RX+</text>
<text x="256.4" y="99.2">LANLED</text>
<text x="60.8" y="102.1">[1]</text>
<text x="60.8" y="103.8">[1]</text>
<text x="64.6" y="102.1">Xm0OEn</text>
<text x="64.6" y="103.8">Xm0WEn</text>
<text x="162.2" y="102.8">DM9000_RX-</text>
<text x="51.9" y="121.6">[1]</text>
<text x="55.7" y="121.6">Xm0CSn1</text>
<text x="67.9" y="122.3">LINKLED</text>
<text x="67.9" y="124.1">LANLED</text>
<text x="47.3" y="127">[1,5,6]</text>
<text x="53.9" y="127">XnRSTOUT</text>
</g>
<g font-size="1.6">
<text x="81.8" y="60.1">VDD_3.3V</text>
<text x="179.6" y="67.2">NET_AVDD25</text>
<text x="97.4" y="75.2" transform="rotate(-90 97.4 75.2)">24</text>
<text x="99.2" y="75.2" transform="rotate(-90 99.2 75.2)">23</text>
<text x="101" y="75.2" transform="rotate(-90 101 75.2)">22</text>
<text x="102.8" y="75.2" transform="rotate(-90 102.8 75.2)">21</text>
<text x="104.6" y="75.2" transform="rotate(-90 104.6 75.2)">20</text>
<text x="106.3" y="75.2" transform="rotate(-90 106.3 75.2)">19</text>
<text x="108.1" y="75.2" transform="rotate(-90 108.1 75.2)">18</text>
<text x="109.9" y="75.2" transform="rotate(-90 109.9 75.2)">17</text>
<text x="111.7" y="75.2" transform="rotate(-90 111.7 75.2)">16</text>
<text x="113.5" y="75.2" transform="rotate(-90 113.5 75.2)">15</text>
<text x="115.2" y="75.2" transform="rotate(-90 115.2 75.2)">14</text>
<text x="117" y="75.2" transform="rotate(-90 117 75.2)">13</text>
<text x="131.6" y="76.1">GND</text>
<text x="250.7" y="72.6">VDD_3.3V</text>
<text x="87.7" y="83.2">25</text>
<text x="127.5" y="83.2">12</text>
<text x="152.9" y="79.7">NET_AVDD25</text>
<text x="87.7" y="85">26</text>
<text x="87.7" y="86.7">27</text>
<text x="87.7" y="88.5">28</text>
<text x="127.5" y="88.5">9</text>
<text x="127.5" y="86.7">10</text>
<text x="127.5" y="85">11</text>
<text x="181.4" y="86.8">GND</text>
<text x="87.7" y="90.3">29</text>
<text x="87.7" y="92.1">30</text>
<text x="87.7" y="93.9">31</text>
<text x="87.7" y="95.6">32</text>
<text x="127.5" y="95.6">5</text>
<text x="127.5" y="93.9">6</text>
<text x="127.5" y="92.1">7</text>
<text x="127.5" y="90.3">8</text>
<text x="218.4" y="92.1">1</text>
<text x="218.4" y="93.9">4</text>
<text x="218.4" y="95.6">2</text>
<text x="237.7" y="92.1">9</text>
<text x="237.7" y="93.9">10</text>
<text x="87.7" y="97.4">33</text>
<text x="87.7" y="99.2">34</text>
<text x="87.7" y="101">35</text>
<text x="127.5" y="101">2</text>
<text x="127.5" y="99.2">3</text>
<text x="127.5" y="97.4">4</text>
<text x="218.4" y="99.2">3</text>
<text x="218.4" y="101">5</text>
<text x="237.7" y="97.4">12</text>
<text x="237.7" y="99.2">11</text>
<text x="87.7" y="102.7">36</text>
<text x="127.5" y="102.7">1</text>
<text x="149.4" y="106.3">GND</text>
<text x="218.4" y="102.7">6</text>
<text x="237.7" y="106.3">7</text>
<text x="237.7" y="102.7">8</text>
<text x="80" y="108.1">GND</text>
<text x="81.8" y="113.5">VDD_3.3V</text>
<text x="217.1" y="108.1">M1</text>
<text x="217.1" y="109.9">M2</text>
<text x="237.7" y="109.9">M4</text>
<text x="237.7" y="108.1">M3</text>
<text x="97.4" y="115" transform="rotate(-90 97.4 115)">37</text>
<text x="99.2" y="115" transform="rotate(-90 99.2 115)">38</text>
<text x="101" y="115" transform="rotate(-90 101 115)">39</text>
<text x="102.8" y="115" transform="rotate(-90 102.8 115)">40</text>
<text x="104.6" y="115" transform="rotate(-90 104.6 115)">41</text>
<text x="106.3" y="115" transform="rotate(-90 106.3 115)">42</text>
<text x="108.1" y="115" transform="rotate(-90 108.1 115)">43</text>
<text x="109.9" y="115" transform="rotate(-90 109.9 115)">44</text>
<text x="111.7" y="115" transform="rotate(-90 111.7 115)">45</text>
<text x="113.5" y="115" transform="rotate(-90 113.5 115)">46</text>
<text x="115.2" y="115" transform="rotate(-90 115.2 115)">47</text>
<text x="117" y="115" transform="rotate(-90 117 115)">48</text>
<text x="204.5" y="118.8">GND</text>
<text x="122.7" y="121.3">GND</text>
<text x="133.4" y="120.6">GND</text>
<text x="245.4" y="124.1">GND_EARTH</text>
<text x="176.1" y="127.7">GND</text>
<text x="192.1" y="127.7">GND</text>
<text x="151.2" y="136.6">VDD_3.3V</text>
<text x="206.3" y="149">GND</text>
<text x="220.5" y="149">GND_EARTH</text>
<text x="106.7" y="150.8">GND</text>
<text x="151.2" y="152.6">GND</text>
<text x="233.5" y="191.6">FriendlyARM</text>
<text x="228.2" y="195.1">Title</text>
<text x="228.2" y="200.4">Size</text>
<text x="230" y="202.2">A3</text>
<text x="235.3" y="202.2">DM9000</text>
<text x="235.3" y="200.4">Document Number</text>
<text x="286.8" y="200.4">Rev</text>
<text x="228.2" y="205.7">Date:</text>
<text x="237.4" y="205.7">Monday, January 06, 2014</text>
<text x="263.7" y="205.7">Sheet</text>
<text x="272.6" y="205.7">2</text>
<text x="278" y="205.7">of</text>
<text x="283.3" y="205.7">10</text>
</g>
<g font-size="1.6" fill="#000080">
<text x="186.6" y="76.1">C22</text>
<text x="186.6" y="77.7">10uF</text>
<text x="198.5" y="76.1">C23</text>
<text x="198.5" y="78.2">104</text>
<text x="220.5" y="86.8">LAN1</text>
<text x="246.5" y="85">R20</text>
<text x="246.5" y="87.1">1K</text>
<text x="255.4" y="85">R21</text>
<text x="255.4" y="87.1">1K</text>
<text x="71.2" y="95.7">R7</text>
<text x="76.5" y="95.7">0R</text>
<text x="104.9" y="93.9">DM9000AEP</text>
<text x="126.3" y="113.8">U4</text>
<text x="138" y="109.9">R8</text>
<text x="138" y="112">6.8K,1%</text>
<text x="177.1" y="108.1">R24</text>
<text x="177.1" y="110.2">51R</text>
<text x="184.2" y="108.1">R25</text>
<text x="184.2" y="110.2">51R</text>
<text x="193.1" y="108.1">R26</text>
<text x="193.1" y="110.2">51R</text>
<text x="200.2" y="108.1">R29</text>
<text x="200.2" y="110.2">51R</text>
<text x="209.7" y="109.9">C24</text>
<text x="209.7" y="111.5">104</text>
<text x="220.5" y="117">HR911105A</text>
<text x="181.2" y="120.6">C25</text>
<text x="181.4" y="122.3">104</text>
<text x="197.2" y="120.6">C26</text>
<text x="197.2" y="122.2">104</text>
<text x="115.6" y="127.7">Y1</text>
<text x="115.6" y="136.6">25MHz</text>
<text x="213.4" y="137.5">C21</text>
<text x="111.9" y="140.1">C19</text>
<text x="111.9" y="141.7">15pF</text>
<text x="129.7" y="140.1">C20</text>
<text x="129.7" y="141.7">15pF</text>
<text x="156.3" y="143.7">C15</text>
<text x="168.8" y="143.7">C16</text>
<text x="179.4" y="143.7">C17</text>
<text x="191.9" y="143.7">C18</text>
<text x="156.3" y="145.3">10uF</text>
<text x="168.8" y="145.3">104</text>
<text x="179.4" y="145.3">104</text>
<text x="191.9" y="145.3">104</text>
<text x="213.4" y="144.7">104</text>
</g>
<g font-size="1.6" fill="#004080">
<text x="98.6" y="81.4" transform="rotate(-90 98.6 81.4)">SD14</text>
<text x="100.4" y="81.7" transform="rotate(-90 100.4 81.7)">VDD1</text>
<text x="102.1" y="81.4" transform="rotate(-90 102.1 81.4)">SD15</text>
<text x="103.9" y="81.8" transform="rotate(-90 103.9 81.8)">EECS</text>
<text x="105.7" y="81.8" transform="rotate(-90 105.7 81.8)">EECK</text>
<text x="107.5" y="82.5" transform="rotate(-90 107.5 82.5)">EEDIO</text>
<text x="109.3" y="80.5" transform="rotate(-90 109.3 80.5)">SD0</text>
<text x="111" y="80.5" transform="rotate(-90 111 80.5)">SD1</text>
<text x="112.8" y="80.5" transform="rotate(-90 112.8 80.5)">SD2</text>
<text x="114.6" y="81" transform="rotate(-90 114.6 81)">GND</text>
<text x="116.4" y="80.5" transform="rotate(-90 116.4 80.5)">SD3</text>
<text x="118.1" y="80.5" transform="rotate(-90 118.1 80.5)">SD4</text>
<text x="91.6" y="84.3">SD13</text>
<text x="91.6" y="86.1">SD12</text>
<text x="91.6" y="87.8">SD11</text>
<text x="91.6" y="89.6">SD10</text>
<text x="117.4" y="89.6">AVDD25_1</text>
<text x="122.3" y="87.8">SD7</text>
<text x="122.3" y="86.1">SD6</text>
<text x="122.3" y="84.3">SD5</text>
<text x="91.6" y="91.4">SD9</text>
<text x="91.6" y="93.2">VDD2</text>
<text x="91.6" y="95">SD8</text>
<text x="119.9" y="95">AGND3</text>
<text x="122.4" y="93.2">TX+</text>
<text x="122.8" y="91.4">TX-</text>
<text x="221.4" y="93.2">TD+</text>
<text x="221.4" y="95">CT2</text>
<text x="230.3" y="93.2">LEDG+</text>
<text x="230.7" y="95">LEDG-</text>
<text x="91.6" y="96.7">CMD</text>
<text x="91.6" y="98.5">GND2</text>
<text x="91.6" y="100.3">INT</text>
<text x="119.9" y="96.7">AGND2</text>
<text x="122.3" y="100.3">RX+</text>
<text x="122.6" y="98.5">RX-</text>
<text x="221.4" y="96.7">TD-</text>
<text x="221.4" y="100.3">RX+</text>
<text x="230.5" y="98.5">LEDY+</text>
<text x="230.9" y="100.3">LEDY-</text>
<text x="91.6" y="102.1">IOR#</text>
<text x="91.6" y="103.8">IOW#</text>
<text x="117.4" y="102.1">AVDD25_2</text>
<text x="119.8" y="103.8">BGRES</text>
<text x="221.4" y="102.1">CT1</text>
<text x="221.4" y="103.8">RX-</text>
<text x="227.8" y="103.8">CHS_GND</text>
<text x="232.9" y="107.4">N.C</text>
<text x="98.6" y="111.1" transform="rotate(-90 98.6 111.1)">CS#</text>
<text x="100.4" y="111.1" transform="rotate(-90 100.4 111.1)">LED2</text>
<text x="102.1" y="111.1" transform="rotate(-90 102.1 111.1)">LED1</text>
<text x="103.9" y="111.1" transform="rotate(-90 103.9 111.1)">PWRST#</text>
<text x="105.7" y="111.1" transform="rotate(-90 105.7 111.1)">TEST</text>
<text x="107.5" y="111.1" transform="rotate(-90 107.5 111.1)">VDD3</text>
<text x="109.3" y="111.1" transform="rotate(-90 109.3 111.1)">X2</text>
<text x="111" y="111.1" transform="rotate(-90 111 111.1)">X1</text>
<text x="112.8" y="111.1" transform="rotate(-90 112.8 111.1)">GND1</text>
<text x="114.6" y="111.1" transform="rotate(-90 114.6 111.1)">SD</text>
<text x="116.4" y="111.1" transform="rotate(-90 116.4 111.1)">AGND1</text>
<text x="118.1" y="111.1" transform="rotate(-90 118.1 111.1)">BGGND</text>
<text x="221.4" y="109.2">M1</text>
<text x="221.4" y="111">M2</text>
<text x="233.4" y="111">M4</text>
<text x="233.4" y="109.2">M3</text>
</g>
<g font-size="1.3">
<text x="30.8" y="1.3">5</text>
<text x="88.9" y="1.3">4</text>
<text x="146.9" y="1.3">3</text>
<text x="205" y="1.3">2</text>
<text x="263.1" y="1.3">1</text>
<text x=".5" y="28.4">D</text>
<text x="292.6" y="28.4">D</text>
<text x=".5" y="79.5">C</text>
<text x="292.6" y="79.5">C</text>
<text x=".5" y="130.6">B</text>
<text x="292.6" y="130.6">B</text>
<text x=".5" y="181.7">A</text>
<text x="292.6" y="181.7">A</text>
<text x="30.8" y="207.4">5</text>
<text x="88.9" y="207.4">4</text>
<text x="146.9" y="207.4">3</text>
<text x="205" y="207.4">2</text>
<text x="263.1" y="207.4">1</text>
</g>
<text font-size="1.2" fill="#000080" x="104.9" y="98.9">LQFP48</text>
</svg>
